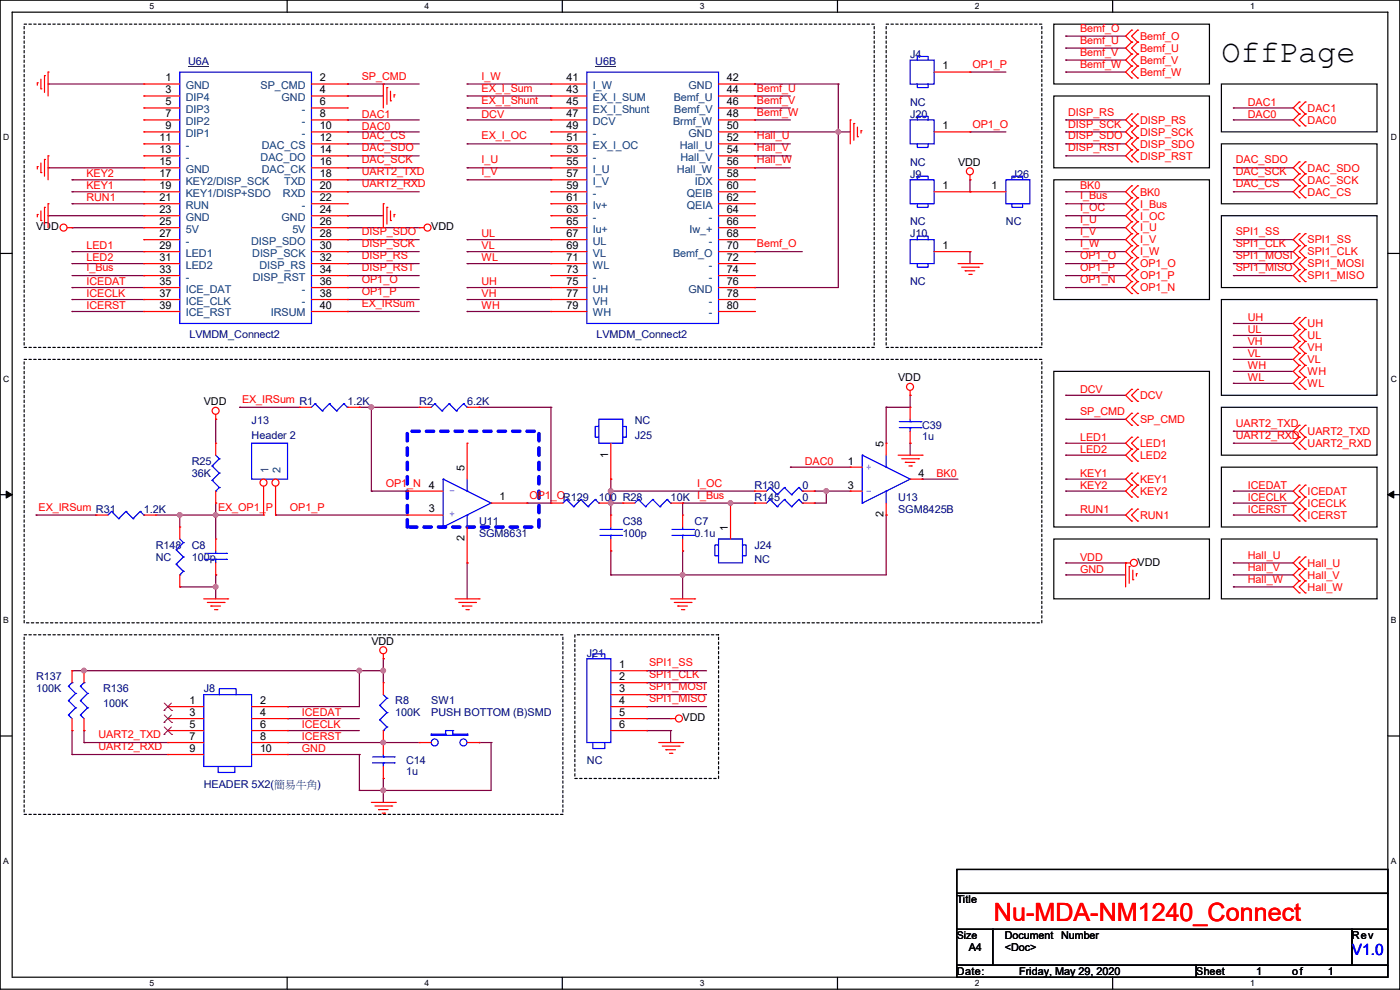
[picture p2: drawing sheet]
<svg xmlns="http://www.w3.org/2000/svg" width="297mm" height="210mm" viewBox="0 0 297 210" stroke-linecap="round" stroke-linejoin="round" font-family="sans-serif">
<path d="M0 0h297v209.8h-297zM2.6 2.6h291.8v204.7h-291.8z" fill="none" stroke="#000" stroke-width=".25"/>
<g fill="#fff">
<path d="M31.7 .3h1v2h-1z"/>
<path d="M31.7 207.6h1v1.9h-1z"/>
</g>
<path d="M60.9 0v2.6M60.9 207.3v2.5" fill="none" stroke="#000" stroke-width=".25"/>
<g fill="#fff">
<path d="M90.1 .3h1v2h-1z"/>
<path d="M90.1 207.6h1v1.9h-1z"/>
</g>
<path d="M119.3 0v2.6M119.3 207.3v2.5" fill="none" stroke="#000" stroke-width=".25"/>
<g fill="#fff">
<path d="M148.5 .3h.9v2h-.9z"/>
<path d="M148.5 207.6h.9v1.9h-.9z"/>
</g>
<path d="M177.7 0v2.6M177.7 207.3v2.5" fill="none" stroke="#000" stroke-width=".25"/>
<g fill="#fff">
<path d="M206.8 .3h1v2h-1z"/>
<path d="M206.8 207.6h1v1.9h-1z"/>
</g>
<path d="M236.1 0v2.6M236.1 207.3v2.5" fill="none" stroke="#000" stroke-width=".25"/>
<g fill="#fff">
<path d="M265.2 .3h1v2h-1z"/>
<path d="M265.2 207.6h1v1.9h-1z"/>
<path d="M.7 28.2h1.2v1.9h-1.2z"/>
<path d="M295.1 28.2h1.2v1.9h-1.2z"/>
<path d="M.7 79.3h1.2v2h-1.2z"/>
<path d="M295.1 79.3h1.2v2h-1.2z"/>
</g>
<path d="M0 53.8h2.6M294.4 53.8h2.6" fill="none" stroke="#000" stroke-width=".25"/>
<g fill="#fff">
<path d="M.7 130.5h1.2v2h-1.2z"/>
<path d="M295.1 130.5h1.1v2h-1.1z"/>
</g>
<path d="M0 104.9h2.6M294.4 104.9h2.6" fill="none" stroke="#000" stroke-width=".25"/>
<path d="M1.3 104.2l1.3 .7-1.3 .8zM294.4 104.9l1.3-.7v1.5z" fill="#000" stroke="#000" stroke-width=".21"/>
<g fill="#fff">
<path d="M.7 181.7h1.2v2h-1.2z"/>
<path d="M295.1 181.7h1.1v2h-1.1z"/>
</g>
<g fill="none" stroke="#000" stroke-width=".25">
<path d="M223.6 5.1h33v12.7h-33zM259.1 17.8h33v10.2h-33zM223.6 38.1h33v25.4h-33zM223.6 20.4h33v15.2h-33zM259.1 30.5h33v12.7h-33zM259.1 45.8h33v15.2h-33zM223.6 78.8h33v33h-33zM259.1 63.5h33v20.4h-33zM259.1 86.4h33v10.2h-33zM259.1 99.1h33v12.7h-33zM223.6 114.3h33v12.7h-33zM259.1 114.3h33v12.7h-33z"/>
<path d="M0 156.1h2.6M294.4 156.1h2.6M203 184.4h91.4v5.1h-91.4zM203 189.5h91.4v7.6h-91.4zM203 197.1h7.6v7.7h-7.6zM210.6 197.1h76.2v7.7h-76.2zM286.8 197.1h7.6v7.7h-7.6zM203 204.8h50.8v2.5h-50.8zM253.8 204.8h40.6v2.5h-40.6z"/>
</g>
<path d="M5.1 5.1h180.4v68.6h-180.4zM188 5.1h33v68.6h-33zM5.1 76.2h215.9v55.9h-215.9zM5.1 134.7h114.3v38.1h-114.3zM122 134.7h30.4v30.4h-30.4z" fill="none" stroke="#000" stroke-width=".25" stroke-dasharray=".5"/>
<path d="M86.4 91.5h27.9v20.3h-27.9z" fill="none" stroke="#00f" stroke-width=".76" stroke-dasharray="1.5"/>
<g fill="none" stroke="#800040" stroke-width=".25">
<path d="M10.2 17.8h.1M10.2 17.8h20.3M73.7 17.8h.1M73.7 17.8h15.2M99.1 17.8h.1M99.1 17.8h17.8M160.1 17.8h.1M160.1 17.8h17.7M177.8 17.8h.1M177.8 17.8v43.2h-17.7M205.8 15.3h.1M205.8 15.3h7.6"/>
<path d="M226.1 10.2h.1M226.1 12.7h.1M226.1 15.3h.1M226.1 7.7h.1M226.1 15.3h12.7M226.1 10.2h12.7M226.1 12.7h12.7M226.1 7.7h12.7M10.2 35.6h.1M10.2 35.6h20.3M15.3 38.1h.1M15.3 38.1h15.2"/>
<path d="M73.7 20.4h.1M73.7 30.5h.1M73.7 33.1h.1M73.7 35.6h.1M73.7 38.1h.1M73.7 25.4h.1M73.7 28h.1M73.7 35.6h15.2M73.7 20.4h7.6M73.7 30.5h15.2M73.7 33.1h15.2M73.7 38.1h15.2"/>
<path d="M73.7 28h15.2M73.7 25.4h15.2M99.1 35.6h.1M99.1 38.1h.1M99.1 20.4h.1M99.1 25.4h.1M99.1 30.5h.1M99.1 22.9h.1M99.1 35.6h17.8M99.1 20.4h17.8M99.1 30.5h17.8M99.1 38.1h17.8"/>
<path d="M99.1 25.4h17.8M99.1 22.9h17.8M160.1 28h.1M160.1 35.6h.1M160.1 33.1h.1M160.1 30.5h.1M160.1 25.4h.1M160.1 20.4h.1M160.1 22.9h.1M160.1 35.6h7.6M160.1 20.4h7.6M160.1 30.5h7.6"/>
<path d="M160.1 33.1h7.6M160.1 28h20.3M160.1 25.4h7.6M160.1 22.9h7.6M177.8 28h.1M205.8 28h.1M205.8 38.1h.1M205.8 28h7.6M205.8 38.1v2.6M226.1 25.4h.1M226.1 28h.1M226.1 30.5h.1"/>
<path d="M226.1 33.1h.1M226.1 30.5h12.7M226.1 33.1h12.7M226.1 28h12.7M226.1 25.4h12.7M261.7 35.6h.1M261.7 38.1h.1M261.7 22.9h.1M261.7 25.4h.1M261.7 35.6h12.7M261.7 38.1h12.7M261.7 25.4h12.7"/>
<path d="M261.7 22.9h12.7M10.2 45.8h.1M10.2 45.8h20.3M15.3 48.3h.1M15.3 43.2h.1M15.3 40.7h.1M15.3 53.4h.1M15.3 55.9h.1M15.3 48.3h15.2M15.3 40.7h15.2M15.3 55.9h15.2M15.3 53.4h15.2"/>
<path d="M15.3 43.2h15.2M15.3 58.5h15.2M30.5 58.5h.1M73.7 40.7h.1M73.7 48.3h.1M73.7 45.8h.1M73.7 50.8h.1M73.7 58.5h.1M73.7 55.9h.1M73.7 53.4h.1M73.7 48.3h15.2M73.7 45.8h7.6"/>
<path d="M73.7 40.7h15.2M73.7 55.9h15.2M73.7 53.4h15.2M73.7 50.8h15.2M73.7 58.5h15.2M99.1 55.9h.1M99.1 53.4h.1M99.1 50.8h.1M99.1 55.9h17.8M99.1 53.4h17.8M99.1 50.8h17.8M160.1 53.4h.1"/>
<path d="M160.1 53.4h10.1M205.8 53.4h.1M205.8 53.4v2.5M226.1 48.3h.1M226.1 53.4h.1M226.1 45.8h.1M226.1 50.8h.1M226.1 40.7h.1M226.1 43.2h.1M226.1 58.5h.1M226.1 55.9h.1M226.1 48.3h12.7"/>
<path d="M226.1 45.8h12.7M226.1 40.7h12.7M226.1 55.9h12.7M226.1 53.4h12.7M226.1 50.8h12.7M226.1 43.2h12.7M226.1 58.5h12.7M261.7 55.9h.1M261.7 58.5h.1M261.7 53.4h.1M261.7 50.8h.1M261.7 40.7h.1"/>
<path d="M261.7 40.7h12.7M261.7 55.9h12.7M261.7 53.4h12.7M261.7 50.8h12.7M261.7 58.5h12.7M15.3 61h.1M15.3 63.5h.1M15.3 66.1h.1M15.3 61h15.2M15.3 63.5h15.2M15.3 66.1h15.2M73.7 66.1h.1"/>
<path d="M73.7 63.5h.1M73.7 61h.1M73.7 61h15.2M73.7 63.5h15.2M73.7 66.1h15.2M99.1 66.1h.1M99.1 63.5h.1M99.1 61h.1M99.1 61h17.8M99.1 63.5h17.8M99.1 66.1h17.8M160.1 61h.1"/>
<path d="M226.1 61h.1M226.1 61h12.7M261.7 68.6h.1M261.7 71.2h.1M261.7 73.7h.1M261.7 78.8h.1M261.7 76.2h.1M261.7 68.6h12.7M261.7 71.2h12.7M261.7 73.7h12.7M261.7 78.8h12.7M261.7 76.2h12.7"/>
<path d="M45.8 88.9h.1M45.8 88.9v5.1M50.8 86.4h.1M50.8 86.4h12.7M76.2 86.4h.1M76.2 86.4h12.7M78.8 86.4h.1M78.8 86.4v17.8M101.6 86.4h.1M101.6 86.4h15.3M116.9 86.4h.1M116.9 86.4v20.3h-5.1"/>
<path d="M167.7 99.1h.1M167.7 99.1h12.7M188 86.4h.1M188 86.4v7.6M193.1 94h.1M193.1 83.9h.1M193.1 83.9v2.5h-5.1M193.1 94v2.6M226.1 88.9h.1M226.1 96.6h.1M226.1 94h.1M226.1 83.9h.1"/>
<path d="M226.1 94h12.7M226.1 88.9h12.7M226.1 96.6h12.7M226.1 83.9h12.7M261.7 81.3h.1M261.7 91.5h.1M261.7 94h.1M261.7 81.3h12.7M261.7 91.5h12.7M261.7 94h12.7M7.7 109.3h.1M7.7 109.3h12.7"/>
<path d="M33.1 109.3h22.8M38.1 109.3h.1M38.1 109.3v2.5M45.8 106.7h.1M45.8 109.3h.1M45.8 106.7v7.6M58.5 109.3h.1M58.5 109.3h27.9M78.8 104.2h.1M78.8 104.2h7.6M99.1 119.4h.1M99.1 119.4v7.6"/>
<path d="M111.8 106.7h.1M129.6 106.7h.1M129.6 116.9h.1M129.6 104.2h.1M129.6 101.6h.1M129.6 106.7h2.5M129.6 101.6v7.7M129.6 116.9v5.1M129.6 104.2h30.5M144.8 116.9h.1M144.8 106.7h.1M144.8 106.7h15.3"/>
<path d="M144.8 106.7v2.6M144.8 116.9v10.1M155 106.7h.1M160.1 106.7h.1M172.8 104.2h.1M172.8 106.7h.1M172.8 104.2h7.6M175.3 104.2h.1M175.3 104.2v2.5h-2.5M188 109.3h.1M188 109.3v12.7h-58.4M195.6 101.6h.1"/>
<path d="M195.6 101.6h7.6M226.1 104.2h.1M226.1 101.6h.1M226.1 109.3h.1M226.1 119.4h.1M226.1 109.3h12.7M226.1 104.2h12.7M226.1 119.4h12.7M226.1 101.6h12.7M261.7 109.3h.1M261.7 104.2h.1M261.7 106.7h.1"/>
<path d="M261.7 119.4h.1M261.7 109.3h12.7M261.7 106.7h12.7M261.7 104.2h12.7M261.7 119.4h12.7M38.1 124.5h.1M38.1 124.5h7.7M45.8 122h.1M45.8 124.5h.1M45.8 122v5M81.3 139.7h.1M81.3 139.7v5.1"/>
<path d="M129.6 122h.1M144.8 122h.1M226.1 122h.1M226.1 122h12.7M261.7 122h.1M261.7 124.5h.1M261.7 122h12.7M261.7 124.5h12.7M15.3 155h.1M15.3 142.3h.1M15.3 155v5.1M15.3 142.3h66"/>
<path d="M17.8 157.5h.1M17.8 155h.1M17.8 142.3h.1M17.8 157.5h17.8M17.8 155v2.5M61 152.4h.1M61 155h.1M61 149.9h.1M61 157.5h.1M61 157.5h27.9M61 152.4h15.2M61 155h15.2"/>
<path d="M76.2 142.3h.1M76.2 142.3v7.6h-15.2M81.3 142.3h.1M81.3 157.5h.1M101.6 157.5h.1M101.6 157.5h2.6M104.2 157.5h.1M104.2 157.5v10.2h-28M137.2 147.4h.1M137.2 149.9h.1M137.2 144.8h.1M137.2 142.3h.1"/>
<path d="M137.2 155h.1M137.2 152.4h.1M137.2 142.3h12.7M137.2 152.4h5.1M137.2 155h5.1M137.2 149.9h12.7M137.2 147.4h12.7M137.2 144.8h12.7M142.3 155h.1M142.3 155v2.5M15.3 160.1h.1M15.3 160.1h20.3"/>
<path d="M61 160.1h.1M61 160.1h15.2M76.2 160.1h.1M76.2 167.7h.1M76.2 160.1v7.6M81.3 167.7h.1M81.3 165.1h.1M81.3 165.1v5.1"/>
</g>
<g fill="#f0f" stroke="#f0f" stroke-width=".25">
<circle cx="177.8" cy="28" r=".49"/>
<circle cx="45.7" cy="109.2" r=".49"/>
<circle cx="155" cy="106.7" r=".49"/>
<circle cx="129.6" cy="106.7" r=".49"/>
<circle cx="129.6" cy="104.2" r=".49"/>
<circle cx="78.8" cy="86.4" r=".49"/>
<circle cx="175.3" cy="104.2" r=".49"/>
<circle cx="144.8" cy="121.9" r=".49"/>
<circle cx="17.8" cy="142.3" r=".49"/>
<circle cx="81.3" cy="142.3" r=".49"/>
<circle cx="76.2" cy="142.3" r=".49"/>
<circle cx="81.3" cy="157.5" r=".49"/>
<circle cx="81.3" cy="167.7" r=".49"/>
<circle cx="45.7" cy="124.5" r=".49"/>
<circle cx="38.1" cy="109.2" r=".49"/>
</g>
<g fill="none" stroke="#f00" stroke-width=".25">
<path d="M7.9 17.6h.1M7.9 17.6v.5M8.7 18.8h.1M8.7 16.8v2M9.4 16h.1M9.4 16v3.6M10.2 15.3h.1M10.2 15.3v5.1M81.3 17.8h.1M81.3 17.8v5.1M82.1 18.6h.1M82.1 18.6v3.5"/>
<path d="M82.8 19.3v2.1M116.9 17.8h.1M116.9 17.8h7.6M152.4 17.8h7.7M160.1 17.8h.1M240.1 8.9h.1M240.1 11.5h.1M240.1 14h.1M240.1 16.6h.1M240.1 6.4h.1M240.1 8.9l-1.3 1.3 1.3 1.3M240.1 11.5l-1.3 1.2 1.3 1.3"/>
<path d="M240.1 14l-1.3 1.3 1.3 1.3M240.1 6.4l-1.3 1.3 1.3 1.2M241.3 11.5h.1M241.3 8.9h.1M241.3 14h.1M241.3 16.6h.1M241.3 6.4h.1M241.3 8.9l-1.2 1.3 1.2 1.3M241.3 11.5l-1.2 1.2 1.2 1.3M241.3 14l-1.2 1.3 1.2 1.3M241.3 6.4l-1.2 1.3 1.2 1.2M7.9 35.3h.1"/>
<path d="M7.9 35.3v.6M8.7 36.6h.1M8.7 34.6v2M9.4 33.8h.1M9.4 33.8v3.6M10.2 33.1h.1M10.2 33.1v5M82.8 21.4h.1M83.6 20.1h.1M83.6 20.1v.5M116.9 20.4h.1M116.9 22.9h.1"/>
<path d="M116.9 25.4h.1M116.9 28h.1M116.9 30.5h.1M116.9 33.1h.1M116.9 35.6h.1M116.9 38.1h.1M116.9 20.4h7.6M116.9 22.9h7.6M116.9 25.4h7.6M116.9 28h7.6M116.9 30.5h7.6M116.9 33.1h7.6"/>
<path d="M116.9 35.6h7.6M116.9 38.1h7.6M152.4 20.4h7.7M152.4 22.9h7.7M152.4 25.4h7.7M152.4 28h7.7M152.4 30.5h7.7M152.4 33.1h7.7M152.4 35.6h7.7M152.4 38.1h7.7M160.1 20.4h.1M160.1 22.9h.1"/>
<path d="M160.1 25.4h.1M160.1 28h.1M160.1 30.5h.1M160.1 33.1h.1M160.1 35.6h.1M160.1 38.1h.1M180.4 25.4h.1M180.4 25.4v5.1M181.1 26.2h.1M181.1 26.2v3.6M181.9 29h.1M181.9 27v2"/>
<path d="M182.7 27.7h.1M182.7 27.7v.5M205.8 38.1h.1M205.8 37.1v1M240.1 24.2h.1M240.1 26.7h.1M240.1 29.3h.1M240.1 31.8h.1M240.1 34.3h.1M240.1 39.4h.1M240.1 24.2l-1.3 1.2 1.3 1.3M240.1 26.7l-1.3 1.3 1.3 1.3"/>
<path d="M240.1 29.3l-1.3 1.2 1.3 1.3M240.1 31.8l-1.3 1.3 1.3 1.2M240.1 39.4l-1.3 1.3 1.3 1.3M241.3 26.7h.1M241.3 24.2h.1M241.3 29.3h.1M241.3 31.8h.1M241.3 34.3h.1M241.3 39.4h.1M241.3 24.2l-1.2 1.2 1.2 1.3M241.3 26.7l-1.2 1.3 1.2 1.3M241.3 29.3l-1.2 1.2 1.2 1.3"/>
<path d="M241.3 31.8l-1.2 1.3 1.2 1.2M241.3 39.4l-1.2 1.3 1.2 1.3M275.6 34.3h.1M275.6 36.9h.1M275.6 39.4h.1M275.6 21.6h.1M275.6 24.2h.1M275.6 26.7h.1M275.6 34.3l-1.2 1.3 1.2 1.3M275.6 36.9l-1.2 1.2 1.2 1.3M275.6 39.4l-1.2 1.3 1.2 1.3M275.6 21.6l-1.2 1.3 1.2 1.3"/>
<path d="M275.6 24.2l-1.2 1.2 1.2 1.3M276.9 36.9h.1M276.9 34.3h.1M276.9 39.4h.1M276.9 24.2h.1M276.9 21.6h.1M276.9 26.7h.1M276.9 34.3l-1.3 1.3 1.3 1.3M276.9 36.9l-1.3 1.2 1.3 1.3M276.9 39.4l-1.3 1.3 1.3 1.3M276.9 21.6l-1.3 1.3 1.3 1.3M276.9 24.2l-1.3 1.2 1.3 1.3"/>
<path d="M7.9 45.5h.1M7.9 45.5v.5M8.7 46.8h.1M8.7 44.7v2.1M9.4 44h.1M9.4 44v3.5M10.2 43.2h.1M10.2 43.2v5.1M14.3 48.3h1M15.3 48.3h.1M81.3 43.2h.1M81.3 43.2v5.1"/>
<path d="M82.1 44h.1M82.1 44v3.5M82.8 46.8h.1M82.8 44.7v2.1M83.6 45.5h.1M83.6 45.5v.5M88.9 48.3h.1M88.9 48.3h1.1M116.9 40.7h.1M116.9 43.2h.1M116.9 45.8h.1M116.9 48.3h.1"/>
<path d="M116.9 50.8h.1M116.9 53.4h.1M116.9 55.9h.1M116.9 58.5h.1M116.9 48.3h7.6M116.9 55.9h7.6M116.9 40.7h7.6M116.9 53.4h7.6M116.9 43.2h7.6M116.9 45.8h7.6M116.9 50.8h7.6M116.9 58.5h7.6"/>
<path d="M152.4 48.3h7.7M152.4 55.9h7.7M152.4 40.7h7.7M152.4 53.4h7.7M152.4 43.2h7.7M152.4 45.8h7.7M152.4 50.8h7.7M152.4 58.5h7.7M160.1 40.7h.1M160.1 43.2h.1M160.1 45.8h.1M160.1 48.3h.1"/>
<path d="M160.1 50.8h.1M160.1 53.4h.1M160.1 55.9h.1M160.1 58.5h.1M198.2 40.7h7.6M198.2 53.4h7.6M203.2 55.9h5.1M204 56.7h3.6M204.8 57.4h.1M204.8 57.4h2M205.5 58.2h.5M205.8 40.7h.1"/>
<path d="M205.8 53.4h.1M206 58.2h.1M207.6 56.7h.1M208.3 55.9h.1M240.1 47h.1M240.1 49.6h.1M240.1 52.1h.1M240.1 54.7h.1M240.1 44.5h.1M240.1 42h.1M240.1 57.2h.1M240.1 59.7h.1"/>
<path d="M240.1 47l-1.3 1.3 1.3 1.3M240.1 52.1l-1.3 1.3 1.3 1.3M240.1 44.5l-1.3 1.3 1.3 1.2M240.1 57.2l-1.3 1.3 1.3 1.2M240.1 59.7l-1.3 1.3 1.3 1.3M240.1 49.6l-1.3 1.2 1.3 1.3M240.1 42l-1.3 1.2 1.3 1.3M240.1 54.7l-1.3 1.2 1.3 1.3M241.3 49.6h.1M241.3 47h.1M241.3 54.7h.1M241.3 52.1h.1"/>
<path d="M241.3 44.5h.1M241.3 42h.1M241.3 57.2h.1M241.3 59.7h.1M241.3 47l-1.2 1.3 1.2 1.3M241.3 52.1l-1.2 1.3 1.2 1.3M241.3 44.5l-1.2 1.3 1.2 1.2M241.3 57.2l-1.2 1.3 1.2 1.2M241.3 49.6l-1.2 1.2 1.2 1.3M241.3 42l-1.2 1.2 1.2 1.3M241.3 54.7l-1.2 1.2 1.2 1.3M241.3 59.7l-1.2 1.3 1.2 1.3"/>
<path d="M275.6 54.7h.1M275.6 57.2h.1M275.6 59.7h.1M275.6 52.1h.1M275.6 49.6h.1M275.6 42h.1M275.6 54.7l-1.2 1.2 1.2 1.3M275.6 57.2l-1.2 1.3 1.2 1.2M275.6 52.1l-1.2 1.3 1.2 1.3M275.6 49.6l-1.2 1.2 1.2 1.3M276.9 57.2h.1M276.9 54.7h.1"/>
<path d="M276.9 59.7h.1M276.9 52.1h.1M276.9 49.6h.1M276.9 42h.1M276.9 54.7l-1.3 1.2 1.3 1.3M276.9 57.2l-1.3 1.3 1.3 1.2M276.9 52.1l-1.3 1.3 1.3 1.3M276.9 49.6l-1.3 1.2 1.3 1.3M116.9 61h.1M116.9 63.5h.1M116.9 66.1h.1M116.9 61h7.6"/>
<path d="M116.9 63.5h7.6M116.9 66.1h7.6M152.4 61h7.7M152.4 63.5h7.7M152.4 66.1h7.7M160.1 61h.1M160.1 63.5h.1M160.1 66.1h.1M240.1 62.3h.1M241.3 62.3h.1M275.6 67.4h.1M275.6 69.9h.1"/>
<path d="M275.6 72.4h.1M275.6 75h.1M275.6 77.5h.1M275.6 67.4l-1.2 1.2 1.2 1.3M275.6 69.9l-1.2 1.3 1.2 1.2M275.6 72.4l-1.2 1.3 1.2 1.3M275.6 75l-1.2 1.2 1.2 1.3M275.6 77.5l-1.2 1.3 1.2 1.3M276.9 69.9h.1M276.9 67.4h.1M276.9 72.4h.1M276.9 75h.1"/>
<path d="M276.9 77.5h.1M276.9 67.4l-1.3 1.2 1.3 1.3M276.9 69.9l-1.3 1.3 1.3 1.2M276.9 72.4l-1.3 1.3 1.3 1.3M276.9 75l-1.3 1.2 1.3 1.3M276.9 77.5l-1.3 1.3 1.3 1.3M45.8 88.9h.1M45.8 87.9v1M129.6 94v7.6M180.4 99.1h.1M180.4 99.1h2.5M188 94h.1"/>
<path d="M188 94v2.6M190.5 96.6h5.1M191.3 97.3h3.6M192.1 98.1h.1M192.1 98.1h2M192.8 98.8h.5M193.1 83.9h.1M193.1 82.8v1.1M193.3 98.8h.1M194.9 97.3h.1M195.6 96.6h.1M240.1 87.7h.1"/>
<path d="M240.1 90.2h.1M240.1 92.8h.1M240.1 95.3h.1M240.1 97.8h.1M240.1 82.6h.1M240.1 85.1h.1M240.1 92.8l-1.3 1.2 1.3 1.3M240.1 87.7l-1.3 1.2 1.3 1.3M240.1 95.3l-1.3 1.3 1.3 1.2M240.1 82.6l-1.3 1.3 1.3 1.2M241.3 90.2h.1M241.3 87.7h.1"/>
<path d="M241.3 95.3h.1M241.3 92.8h.1M241.3 97.8h.1M241.3 85.1h.1M241.3 82.6h.1M241.3 92.8l-1.2 1.2 1.2 1.3M241.3 87.7l-1.2 1.2 1.2 1.3M241.3 95.3l-1.2 1.3 1.2 1.2M241.3 82.6l-1.2 1.3 1.2 1.2M275.6 80.1h.1M275.6 82.6h.1M275.6 90.2h.1"/>
<path d="M275.6 92.8h.1M275.6 95.3h.1M275.6 80.1l-1.2 1.2 1.2 1.3M275.6 90.2l-1.2 1.3 1.2 1.3M275.6 92.8l-1.2 1.2 1.2 1.3M276.9 80.1h.1M276.9 82.6h.1M276.9 92.8h.1M276.9 90.2h.1M276.9 95.3h.1M276.9 80.1l-1.3 1.2 1.3 1.3M276.9 90.2l-1.3 1.3 1.3 1.3"/>
<path d="M276.9 92.8l-1.3 1.2 1.3 1.3M45.8 114.3h.1M45.8 114.3v2.6M45.8 119.4v2.6M116.9 106.7h.1M116.9 106.7h2.5M127 106.7h2.6M129.6 101.6h.1M129.6 109.3h.1M129.6 116.9h.1M129.6 106.7h.1M129.6 109.3v2.5"/>
<path d="M129.6 114.3v2.6M144.8 109.3h.1M144.8 116.9h.1M144.8 109.3v2.5M144.8 114.3v2.6M155 106.7h.1M155 106.7v7.6M180.4 104.2h.1M180.4 104.2h2.5M188 109.3h.1M188 106.7v2.6M193.1 101.6h2.5"/>
<path d="M195.6 101.6h.1M238.8 119.4h.1M238.8 119.4h1M238.8 119.4v5.1M240.1 100.4h.1M240.1 102.9h.1M240.1 105.5h.1M240.1 108h.1M240.1 110.5h.1M240.1 102.9l-1.3 1.3 1.3 1.3M240.1 108l-1.3 1.3 1.3 1.2M240.1 100.4l-1.3 1.2 1.3 1.3"/>
<path d="M241.3 102.9h.1M241.3 100.4h.1M241.3 105.5h.1M241.3 110.5h.1M241.3 108h.1M241.3 102.9l-1.2 1.3 1.2 1.3M241.3 108l-1.2 1.3 1.2 1.2M241.3 100.4l-1.2 1.2 1.2 1.3M275.6 108h.1M275.6 110.5h.1M275.6 102.9h.1M275.6 105.5h.1"/>
<path d="M275.6 118.2h.1M275.6 108l-1.2 1.3 1.2 1.2M275.6 102.9l-1.2 1.3 1.2 1.3M275.6 105.5l-1.2 1.2 1.2 1.3M275.6 118.2l-1.2 1.2 1.2 1.3M276.9 110.5h.1M276.9 108h.1M276.9 105.5h.1M276.9 102.9h.1M276.9 118.2h.1M276.9 108l-1.3 1.3 1.3 1.2M276.9 102.9l-1.3 1.3 1.3 1.3"/>
<path d="M276.9 105.5l-1.3 1.2 1.3 1.3M276.9 118.2l-1.3 1.2 1.3 1.3M43.2 127h5.1M44 127.8h3.5M44.7 128.6h.1M44.7 128.6h2.1M45.5 129.3h.5M45.8 122h.1M46 129.3h.1M47.5 127.8h.1M48.3 127h.1M81.3 139.7h.1"/>
<path d="M81.3 138.7v1M96.6 127h5M97.3 127.8h3.6M98.1 128.6h.1M98.1 128.6h2M98.8 129.3h.6M99.4 129.3h.1M100.9 127.8h.1M101.6 127h.1M142.3 127h5.1M143 127.8h3.6M143.8 128.6h.1"/>
<path d="M143.8 128.6h2M144.6 129.3h.5M145.1 129.3h.1M146.6 127.8h.1M147.4 127h.1M239.6 120.2h.1M239.6 120.2v3.5M240.3 123h.1M240.3 120.9v2.1M241.1 121.7h.1M241.1 121.7v.5M275.6 120.7h.1"/>
<path d="M275.6 123.2h.1M275.6 125.8h.1M275.6 120.7l-1.2 1.3 1.2 1.2M275.6 123.2l-1.2 1.3 1.2 1.3M276.9 120.7h.1M276.9 123.2h.1M276.9 125.8h.1M276.9 120.7l-1.3 1.3 1.3 1.2M276.9 123.2l-1.3 1.3 1.3 1.3M88.9 157.5h.1M88.9 157.5h2.6M99.1 157.5h2.5"/>
<path d="M101.6 157.5h.1M139.7 157.5h5.1M140.5 158.3h3.6M141.3 159h.1M141.3 159h2M142 159.8h.5M142.3 152.4h.1M142.3 152.4h1M142.5 159.8h.1M144.1 158.3h.1M144.8 157.5h.1M78.8 170.2h5.1"/>
<path d="M79.5 171h3.6M80.3 171.7h.1M80.3 171.7h2M81.1 172.5h.5M81.6 172.5h.1M83.1 171h.1M83.9 170.2h.1"/>
<circle cx="205.8" cy="36.3" r=".74"/>
<circle cx="13.5" cy="48.3" r=".74"/>
<circle cx="90.7" cy="48.3" r=".74"/>
<circle cx="45.7" cy="87.1" r=".74"/>
<circle cx="193.1" cy="82.1" r=".74"/>
<circle cx="240.6" cy="119.4" r=".74"/>
<circle cx="81.3" cy="137.9" r=".74"/>
<circle cx="144" cy="152.4" r=".74"/>
</g>
<g fill="none" stroke="#00f" stroke-width=".25">
<path d="M124.5 15.3h27.9v53.3h-27.9zM193.1 38.1h5.1v5.1h-5.1zM194.6 38.1v-.7h2.3v.7M193.1 50.8h5.1v5.1h-5.1zM194.6 43.2v.8h2.3v-.8M194.6 50.8v-.7h2.3v.7M194.6 55.9v.8h2.3v-.8M53.4 94h7.6v7.6h-7.6zM127 88.9h5.1v5.1h-5.1zM127 90.5h-.7v2.3h.7M132.1 90.5h.8v2.3h-.8M182.9 96.6h.1"/>
<path d="M182.9 96.6l10.2 5M182.9 96.6v10.1M188 99.1h.1M188 96.6v2.5M43.5 118.7h4.5M43.5 117.4h4.5M45.8 117.4h.1M45.8 118.7h.1M45.8 116.9v.5M45.8 118.7v.7M48 118.7h.1M48 117.4h.1"/>
<path d="M120.2 106h.1M120.2 106l-.8 .7M120.2 106l1.5 1.5M121.7 107.5h.1M123.2 106h.1M123.2 106l-1.5 1.5M123.2 106l1.6 1.5M124.8 107.5h.1M126.3 106h.1M126.3 106l-1.5 1.5M126.3 106l.7 .7M127 106.7h.1"/>
<path d="M127.3 113.6h4.6M127.3 112.3h4.6M129.6 112.3h.1M129.6 113.6h.1M129.6 111.8v.5M129.6 113.6v.7M131.9 113.6h.1M131.9 112.3h.1M142.5 113.6h4.6M142.5 112.3h4.6M144.8 112.3h.1M144.8 113.6h.1"/>
<path d="M144.8 111.8v.5M144.8 113.6v.7M147.1 113.6h.1M147.1 112.3h.1M152.4 114.3h5.1v5.1h-5.1zM152.4 115.6h-.7v2.3h.7M157.5 115.6h.8v2.3h-.8M182.9 106.7h.1M188 104.2h.1M188 104.2v2.5M193.1 101.6h.1M193.1 101.6l-10.2 5.1"/>
<path d="M91.5 155.7h.1M91.5 156h.1M91.5 156h7.6M91.5 155.7h3M91.5 155.7v.3M94.5 155h.1M94.5 155.7h.1M94.5 155h1.6M94.5 155v.7M96.1 155.7h.1M96.1 155h.1M96.1 155.7h3"/>
<path d="M96.1 155v.7M99.1 156h.1M99.1 155.7h.1M99.1 155.7v.3"/>
<circle cx="92.2" cy="157.5" r=".74"/>
<circle cx="98.3" cy="157.5" r=".74"/>
</g>
<path d="M126.3 14.1h4.4" fill="none" stroke="#000080" stroke-width=".21"/>
<circle cx="55.9" cy="102.4" r=".74" fill="#fff" stroke="#f00" stroke-width=".25"/>
<path d="M55.9 109.3h.1M55.9 103.2v6.1" fill="none" stroke="#f00" stroke-width=".25"/>
<circle cx="58.4" cy="102.4" r=".74" fill="#fff" stroke="#f00" stroke-width=".25"/>
<g fill="none" stroke="#f00" stroke-width=".25">
<path d="M30.5 17.8h.1M30.5 17.8h7.6M66.1 17.8h7.6M73.7 17.8h.1M198.2 15.3h7.6M205.8 15.3h.1M30.5 20.4h.1M30.5 22.9h.1M30.5 25.4h.1M30.5 28h.1M30.5 30.5h.1M30.5 33.1h.1"/>
<path d="M30.5 35.6h.1M30.5 38.1h.1M30.5 28h7.6M30.5 20.4h7.6M30.5 22.9h7.6M30.5 25.4h7.6M30.5 30.5h7.6M30.5 33.1h7.6M30.5 35.6h7.6M30.5 38.1h7.6M66.1 28h7.6M66.1 20.4h7.6"/>
<path d="M66.1 22.9h7.6M66.1 25.4h7.6M66.1 30.5h7.6M66.1 33.1h7.6M66.1 35.6h7.6M66.1 38.1h7.6M73.7 20.4h.1M73.7 22.9h.1M73.7 25.4h.1M73.7 28h.1M73.7 30.5h.1M73.7 33.1h.1"/>
<path d="M73.7 35.6h.1M73.7 38.1h.1M198.2 28h7.6M205.8 28h.1M30.5 40.7h.1M30.5 43.2h.1M30.5 45.8h.1M30.5 48.3h.1M30.5 50.8h.1M30.5 53.4h.1M30.5 55.9h.1M30.5 58.5h.1"/>
<path d="M30.5 40.7h7.6M30.5 43.2h7.6M30.5 45.8h7.6M30.5 48.3h7.6M30.5 50.8h7.6M30.5 53.4h7.6M30.5 55.9h7.6M30.5 58.5h7.6M66.1 40.7h7.6M66.1 43.2h7.6M66.1 45.8h7.6M66.1 48.3h7.6"/>
<path d="M66.1 50.8h7.6M66.1 53.4h7.6M66.1 55.9h7.6M66.1 58.5h7.6M73.7 40.7h.1M73.7 43.2h.1M73.7 45.8h.1M73.7 48.3h.1M73.7 50.8h.1M73.7 53.4h.1M73.7 55.9h.1M73.7 58.5h.1"/>
<path d="M205.8 40.7h.1M205.8 40.7h7.6M30.5 61h.1M30.5 63.5h.1M30.5 66.1h.1M30.5 61h7.6M30.5 63.5h7.6M30.5 66.1h7.6M66.1 61h7.6M66.1 63.5h7.6M66.1 66.1h7.6M73.7 61h.1"/>
<path d="M73.7 63.5h.1M73.7 66.1h.1M45.8 94h.1M45.8 94v2.6M63.5 86.4h.1M63.5 86.4h2.6M73.7 86.4h2.5M76.2 86.4h.1M88.9 86.4h.1M88.9 86.4h2.6M99.1 94h.1M99.1 86.4h2.5"/>
<path d="M99.1 94v7.6M101.6 86.4h.1M193.1 86.4h.1M193.1 94h.1M193.1 86.4v2.5M193.1 91.5v2.5M20.4 109.3h.1M20.4 109.3h2.5M30.5 109.3h2.6M33.1 109.3h.1M38.1 111.8h.1M38.1 111.8v2.5"/>
<path d="M45.8 106.7h.1M45.8 104.2v2.5M58.5 109.3h.1M58.5 103.2v6.1M86.4 109.3h.1M86.4 104.2h.1M86.4 109.3h7.6M86.4 104.2h7.6M99.1 119.4h.1M99.1 111.8v7.6M104.2 106.7h7.6M111.8 106.7h.1"/>
<path d="M132.1 106.7h.1M132.1 106.7h2.6M142.3 106.7h2.5M144.8 106.7h.1M160.1 104.2h.1M160.1 106.7h.1M160.1 106.7h2.5M160.1 104.2h2.5M170.2 106.7h2.6M170.2 104.2h2.6M172.8 104.2h.1M172.8 106.7h.1"/>
<path d="M38.1 124.5h.1M38.1 122v2.5M15.3 155h.1M15.3 142.3h.1M15.3 142.3v2.5M15.3 152.4v2.6M17.8 155h.1M17.8 142.3h.1M17.8 142.3v2.5M17.8 152.4v2.6M35.6 149.9h.1M35.6 152.4h.1"/>
<path d="M35.6 155h.1M35.6 157.5h.1M35.6 149.9h7.6M35.6 152.4h7.6M35.6 155h7.6M35.6 157.5h7.6M53.4 149.9h7.6M53.4 152.4h7.6M53.4 155h7.6M53.4 157.5h7.6M61 149.9h.1M61 152.4h.1"/>
<path d="M61 155h.1M61 157.5h.1M81.3 144.8h.1M81.3 157.5h.1M81.3 144.8v2.6M81.3 155v5.1M129.6 149.9h7.6M129.6 152.4h7.6M129.6 155h7.6M129.6 142.3h7.6M129.6 144.8h7.6M129.6 147.4h7.6"/>
<path d="M137.2 142.3h.1M137.2 144.8h.1M137.2 147.4h.1M137.2 149.9h.1M137.2 152.4h.1M137.2 155h.1M35.6 160.1h.1M35.6 160.1h7.6M53.4 160.1h7.6M61 160.1h.1M81.3 165.1h.1M81.3 162.6v2.5"/>
</g>
<g fill="none" stroke="#00f" stroke-width=".25">
<path d="M38.1 15.3h28v53.3h-28zM193.1 12.7h5.1v5.1h-5.1zM194.6 12.7v-.7h2.3v.7M194.6 17.8v.8h2.3v-.8M193.1 25.4h5.1v5.1h-5.1zM194.6 25.4v-.7h2.3v.7M194.6 30.5v.8h2.3v-.8M213.4 38.1h5.1v5.1h-5.1zM214.7 38.1v-.7h2.3v.7M214.7 43.2v.8h2.3v-.8M45 98.8h.1M45 98.8l1.5 1.6"/>
<path d="M45.8 96.6l.7 .7M46.5 97.3h.1M46.5 97.3l-1.5 1.5M66.8 85.6h.1M66.8 85.6l-.7 .8M66.8 85.6l1.6 1.6M68.4 87.2h.1M69.9 85.6h.1M69.9 85.6l-1.5 1.6M69.9 85.6l1.5 1.6M71.4 87.2h.1M72.9 85.6h.1"/>
<path d="M72.9 85.6l-1.5 1.6M72.9 85.6l.8 .8M73.7 86.4h.1M92.2 85.6h.1M92.2 85.6l-.7 .8M92.2 85.6l1.6 1.6M93.8 87.2h.1M95.3 85.6h.1M95.3 85.6l-1.5 1.6M95.3 85.6l1.5 1.6M96.8 87.2h.1M98.3 85.6h.1"/>
<path d="M98.3 85.6l-1.5 1.6M98.3 85.6l.8 .8M99.1 86.4h.1M190.8 90.7h4.6M190.8 89.5h4.6M193.1 89.5h.1M193.1 90.7h.1M193.1 88.9v.6M193.1 90.7v.8M195.4 90.7h.1M195.4 89.5h.1M23.7 108.5h.1"/>
<path d="M23.7 108.5l-.8 .8M23.7 108.5l1.5 1.5M25.2 110h.1M26.7 108.5h.1M26.7 108.5l-1.5 1.5M26.7 108.5l1.5 1.5M28.2 110h.1M29.8 108.5h.1M29.8 108.5l-1.6 1.5M29.8 108.5l.7 .8M30.5 109.3h.1M37.4 116.6h.1"/>
<path d="M37.4 119.7h.1M37.4 116.6l1.5 1.6M37.4 119.7l1.5 1.5M38.1 114.3l.8 .8M38.9 115.1h.1M38.9 118.2h.1M38.9 115.1l-1.5 1.5M38.9 118.2l-1.5 1.5M45 101.9h.1M45 101.9l1.5 1.5M45.8 104.2h.1M46.5 100.4h.1"/>
<path d="M46.5 103.4h.1M46.5 100.4l-1.5 1.5M46.5 103.4l-.7 .8M94 101.6h.1M94 111.8h.1M94 101.6v10.2M94 101.6l10.2 5.1M99.1 104.2h.1M99.1 109.3h.1M99.1 101.6v2.6M99.1 109.3v2.5M104.2 106.7h.1"/>
<path d="M104.2 106.7l-10.2 5.1M135.4 106h.1M135.4 106l-.7 .7M135.4 106l1.5 1.5M136.9 107.5h.1M138.5 106h.1M138.5 106l-1.6 1.5M138.5 106l1.5 1.5M140 107.5h.1M141.5 106h.1M141.5 106l-1.5 1.5M141.5 106l.8 .7"/>
<path d="M142.3 106.7h.1M163.4 103.4h.1M163.4 106h.1M163.4 103.4l-.8 .8M163.4 103.4l1.5 1.5M163.4 106l-.8 .7M163.4 106l1.5 1.5M164.9 104.9h.1M164.9 107.5h.1M166.4 103.4h.1M166.4 106h.1M166.4 103.4l-1.5 1.5"/>
<path d="M166.4 103.4l1.5 1.5M166.4 106l-1.5 1.5M166.4 106l1.5 1.5M167.9 104.9h.1M167.9 107.5h.1M169.5 103.4h.1M169.5 106h.1M169.5 103.4l-1.6 1.5M169.5 103.4l.7 .8M169.5 106l-1.6 1.5M169.5 106l.7 .7M170.2 104.2h.1"/>
<path d="M170.2 106.7h.1M38.1 122h.1M38.9 121.2h.1M38.9 121.2l-.8 .8M124.5 139.7h5.1v17.8h-5.1zM125.8 139.7v-1h2.5v1M14.5 151.7h.1M14.5 148.6h.1M14.5 145.6h.1M14.5 151.7l.8 .7M14.5 148.6l1.5 1.6M14.5 145.6l1.5 1.5"/>
<path d="M15.3 144.8h.1M15.3 144.8l-.8 .8M16 150.2h.1M16 147.1h.1M16 150.2l-1.5 1.5M16 147.1l-1.5 1.5M17.1 151.7h.1M17.1 148.6h.1M17.1 145.6h.1M17.1 151.7l.7 .7M17.1 148.6l1.5 1.6M17.1 145.6l1.5 1.5"/>
<path d="M17.8 144.8h.1M17.8 144.8l-.7 .8M18.6 150.2h.1M18.6 147.1h.1M18.6 150.2l-1.5 1.5M18.6 147.1l-1.5 1.5M43.2 147.4h10.2v15.2h-10.2zM46.5 147.4v-1.3h3.6v1.3M80.6 149.6h.1M80.6 152.7h.1M80.6 149.6l1.5 1.6M80.6 152.7l1.5 1.5"/>
<path d="M81.3 155h.1M81.3 147.4l.8 .7M82.1 148.1h.1M82.1 151.2h.1M82.1 154.2h.1M82.1 148.1l-1.5 1.5M82.1 151.2l-1.5 1.5M82.1 154.2l-.8 .8M125.8 157.5v1.3h2.5v-1.3M46.3 162.6v1.3h3.5v-1.3M79 161.8h4.6M79 160.6h4.6"/>
<path d="M81.3 160.6h.1M81.3 161.8h.1M81.3 160.1v.5M81.3 161.8v.8M83.6 161.8h.1M83.6 160.6h.1"/>
</g>
<path d="M34.8 150.7h.1M34.8 153.2h.1M34.8 155.8h.1M34.8 149.1l1.6 1.6M34.8 151.7l1.6 1.5M34.8 154.2l1.6 1.6M36.4 149.1l-1.6 1.6M36.4 151.7l-1.6 1.5M36.4 154.2l-1.6 1.6M36.4 150.7h.1M36.4 153.2h.1M36.4 155.8h.1" fill="none" stroke="#804000" stroke-width=".21"/>
<path d="M39.9 14.1h4.5" fill="none" stroke="#000080" stroke-width=".21"/>
<g fill="#f0f" stroke="#f0f" stroke-width=".25">
<circle cx="177.8" cy="28" r=".49"/>
<circle cx="45.7" cy="109.2" r=".49"/>
<circle cx="155" cy="106.7" r=".49"/>
<circle cx="129.6" cy="106.7" r=".49"/>
<circle cx="129.6" cy="104.2" r=".49"/>
<circle cx="78.8" cy="86.4" r=".49"/>
<circle cx="175.3" cy="104.2" r=".49"/>
<circle cx="144.8" cy="121.9" r=".49"/>
<circle cx="17.8" cy="142.3" r=".49"/>
<circle cx="81.3" cy="142.3" r=".49"/>
<circle cx="76.2" cy="142.3" r=".49"/>
<circle cx="81.3" cy="157.5" r=".49"/>
<circle cx="81.3" cy="167.7" r=".49"/>
<circle cx="45.7" cy="124.5" r=".49"/>
<circle cx="38.1" cy="109.2" r=".49"/>
</g>
<text font-size="6.8" x="259.1" y="13.1">OffPage</text>
<text font-size="5.3" fill="#f00" x="210.9" y="195.3">Nu-MDA-NM1240_Connect</text>
<text font-size="3.3" fill="#00f" x="286.8" y="202.6">V1.0</text>
<g font-size="2.3" fill="#f00">
<text x="229.2" y="9.3">Bemf_U</text>
<text x="229.2" y="11.8">Bemf_V</text>
<text x="229.2" y="6.7">Bemf_O</text>
<text x="241.9" y="11">Bemf_U</text>
<text x="241.9" y="8.5">Bemf_O</text>
<text x="76.8" y="16.9">SP_CMD</text>
<text x="102.2" y="16.9">I_W</text>
<text x="206.3" y="14.4">OP1_P</text>
<text x="229.2" y="14.4">Bemf_W</text>
<text x="241.9" y="13.5">Bemf_V</text>
<text x="241.9" y="16.1">Bemf_W</text>
<text x="102.2" y="19.4">EX_I_Sum</text>
<text x="102.2" y="22">EX_I_Shunt</text>
<text x="160.6" y="19.4">Bemf_U</text>
<text x="160.6" y="22">Bemf_V</text>
<text x="264.7" y="22.4">DAC1</text>
<text x="277.4" y="23.7">DAC1</text>
<text x="76.8" y="29.6">DAC_CS</text>
<text x="76.8" y="24.9">DAC1</text>
<text x="76.8" y="27.5">DAC0</text>
<text x="102.2" y="24.9">DCV</text>
<text x="102.2" y="29.6">EX_I_OC</text>
<text x="160.6" y="29.6">Hall_U</text>
<text x="160.6" y="24.5">Bemf_W</text>
<text x="206.3" y="27.1">OP1_O</text>
<text x="226.6" y="24.5">DISP_RS</text>
<text x="226.6" y="27.1">DISP_SCK</text>
<text x="226.6" y="29.6">DISP_SDO</text>
<text x="241.9" y="26.2">DISP_RS</text>
<text x="241.9" y="28.8">DISP_SCK</text>
<text x="264.7" y="24.9">DAC0</text>
<text x="277.4" y="26.2">DAC0</text>
<text x="76.8" y="32.1">DAC_SDO</text>
<text x="76.8" y="34.7">DAC_SCK</text>
<text x="102.2" y="34.7">I_U</text>
<text x="160.6" y="34.7">Hall_W</text>
<text x="160.6" y="32.1">Hall_V</text>
<text x="226.6" y="32.1">DISP_RST</text>
<text x="241.9" y="31.3">DISP_SDO</text>
<text x="241.9" y="33.9">DISP_RST</text>
<text x="262.2" y="34.7">DAC_SDO</text>
<text x="18.3" y="40.2">KEY1</text>
<text x="18.3" y="37.6">KEY2</text>
<text x="76.8" y="37.2">UART2_TXD</text>
<text x="76.8" y="39.8">UART2_RXD</text>
<text x="102.2" y="37.2">I_V</text>
<text x="229.2" y="40.2">BK0</text>
<text x="241.9" y="41.5">BK0</text>
<text x="262.2" y="37.2">DAC_SCK</text>
<text x="262.2" y="39.8">DAC_CS</text>
<text x="277.4" y="36.4">DAC_SDO</text>
<text x="277.4" y="38.9">DAC_SCK</text>
<text x="277.4" y="41.5">DAC_CS</text>
<text x="18.3" y="42.7">RUN1</text>
<text x="229.2" y="47.4">I_U</text>
<text x="229.2" y="44.8">I_OC</text>
<text x="229.2" y="42.3">I_Bus</text>
<text x="241.9" y="46.6">I_OC</text>
<text x="241.9" y="44">I_Bus</text>
<text x="18.3" y="52.9">LED1</text>
<text x="76.8" y="49.9">DISP_SDO</text>
<text x="76.8" y="52.5">DISP_SCK</text>
<text x="102.2" y="52.9">VL</text>
<text x="102.2" y="50.3">UL</text>
<text x="160.6" y="52.5">Bemf_O</text>
<text x="229.2" y="52.5">I_W</text>
<text x="229.2" y="49.9">I_V</text>
<text x="241.9" y="49.1">I_U</text>
<text x="241.9" y="51.6">I_V</text>
<text x="262.2" y="52.5">SPI1_CLK</text>
<text x="262.2" y="49.9">SPI1_SS</text>
<text x="277.4" y="51.6">SPI1_SS</text>
<text x="18.3" y="55.4">LED2</text>
<text x="18.3" y="57.5">I_Bus</text>
<text x="76.8" y="57.5">DISP_RST</text>
<text x="76.8" y="55">DISP_RS</text>
<text x="102.2" y="55.4">WL</text>
<text x="229.2" y="57.5">OP1_P</text>
<text x="229.2" y="55">OP1_O</text>
<text x="241.9" y="54.2">I_W</text>
<text x="241.9" y="56.7">OP1_O</text>
<text x="241.9" y="59.3">OP1_P</text>
<text x="262.2" y="55">SPI1_MOSI</text>
<text x="262.2" y="57.5">SPI1_MISO</text>
<text x="277.4" y="56.7">SPI1_MOSI</text>
<text x="277.4" y="59.3">SPI1_MISO</text>
<text x="277.4" y="54.2">SPI1_CLK</text>
<text x="18.3" y="60.5">ICEDAT</text>
<text x="18.3" y="63">ICECLK</text>
<text x="18.3" y="65.6">ICERST</text>
<text x="76.8" y="65.2">EX_IRSum</text>
<text x="76.8" y="62.6">OP1_P</text>
<text x="76.8" y="60.1">OP1_O</text>
<text x="102.2" y="65.6">WH</text>
<text x="102.2" y="63">VH</text>
<text x="102.2" y="60.5">UH</text>
<text x="229.2" y="60.1">OP1_N</text>
<text x="241.9" y="61.8">OP1_N</text>
<text x="264.7" y="68.1">UH</text>
<text x="264.7" y="70.7">UL</text>
<text x="277.4" y="69.4">UH</text>
<text x="277.4" y="72">UL</text>
<text x="264.7" y="73.2">VH</text>
<text x="264.7" y="75.7">VL</text>
<text x="277.4" y="74.5">VH</text>
<text x="277.4" y="77">VL</text>
<text x="229.2" y="83.4">DCV</text>
<text x="264.7" y="78.3">WH</text>
<text x="264.7" y="80.8">WL</text>
<text x="277.4" y="79.6">WH</text>
<text x="277.4" y="82.1">WL</text>
<text x="51.4" y="85.5">EX_IRSum R1</text>
<text x="229.2" y="88">SP_CMD</text>
<text x="241.9" y="89.7">SP_CMD</text>
<text x="241.9" y="84.7">DCV</text>
<text x="229.2" y="93.5">LED1</text>
<text x="241.9" y="94.8">LED1</text>
<text x="262.2" y="90.6">UART2_TXD</text>
<text x="262.2" y="93.1">UART2_RXD</text>
<text x="277.4" y="92.3">UART2_TXD</text>
<text x="277.4" y="94.8">UART2_RXD</text>
<text x="170.7" y="98.6">DAC0</text>
<text x="198.7" y="101.1">BK0</text>
<text x="229.2" y="96.1">LED2</text>
<text x="229.2" y="101.1">KEY1</text>
<text x="241.9" y="97.4">LED2</text>
<text x="81.8" y="103.3">OP1_N</text>
<text x="112.3" y="105.8">OP1_OR129</text>
<text x="147.9" y="103.3">I_OC</text>
<text x="229.2" y="103.7">KEY2</text>
<text x="241.9" y="102.4">KEY1</text>
<text x="241.9" y="105">KEY2</text>
<text x="264.7" y="103.7">ICEDAT</text>
<text x="264.7" y="106.2">ICECLK</text>
<text x="277.4" y="105">ICEDAT</text>
<text x="277.4" y="107.5">ICECLK</text>
<text x="8.2" y="108.3">EX_IRSum R31</text>
<text x="46.3" y="108.3">EX_OP1_P</text>
<text x="61.5" y="108.3">OP1_P</text>
<text x="229.2" y="108.8">RUN1</text>
<text x="241.9" y="110.1">RUN1</text>
<text x="264.7" y="108.8">ICERST</text>
<text x="277.4" y="110.1">ICERST</text>
<text x="229.2" y="118.9">VDD</text>
<text x="264.7" y="118.5">Hall_U</text>
<text x="229.2" y="121.5">GND</text>
<text x="264.7" y="121">Hall_V</text>
<text x="264.7" y="123.6">Hall_W</text>
<text x="277.4" y="120.2">Hall_U</text>
<text x="277.4" y="122.8">Hall_V</text>
<text x="277.4" y="125.3">Hall_W</text>
<text x="137.7" y="143.9">SPI1_CLK</text>
<text x="137.7" y="141.4">SPI1_SS</text>
<text x="137.7" y="146.4">SPI1_MOSI</text>
<text x="137.7" y="149">SPI1_MISO</text>
<text x="64.1" y="151.9">ICEDAT</text>
<text x="64.1" y="154.5">ICECLK</text>
<text x="20.9" y="159.1">UART2_RXD</text>
<text x="20.9" y="156.6">UART2_TXD</text>
<text x="64.1" y="159.6">GND</text>
<text x="64.1" y="157">ICERST</text>
</g>
<g font-size="2.3">
<text x="35.1" y="17.3">1</text>
<text x="67.9" y="17.3">2</text>
<text x="120.2" y="17.3">41</text>
<text x="154.2" y="17.3">42</text>
<text x="199.9" y="14.7">1</text>
<text x="35.1" y="19.8">3</text>
<text x="35.1" y="22.4">5</text>
<text x="67.9" y="19.8">4</text>
<text x="67.9" y="22.4">6</text>
<text x="120.2" y="19.8">43</text>
<text x="120.2" y="22.4">45</text>
<text x="154.2" y="19.8">44</text>
<text x="154.2" y="22.4">46</text>
<text x="33.8" y="30">11</text>
<text x="35.1" y="24.9">7</text>
<text x="35.1" y="27.4">9</text>
<text x="67.9" y="24.9">8</text>
<text x="67.9" y="27.4">10</text>
<text x="67.9" y="30">12</text>
<text x="120.2" y="24.9">47</text>
<text x="120.2" y="27.4">49</text>
<text x="120.2" y="30">51</text>
<text x="154.2" y="24.9">48</text>
<text x="154.2" y="27.4">50</text>
<text x="154.2" y="30">52</text>
<text x="199.9" y="27.4">1</text>
<text x="33.8" y="32.5">13</text>
<text x="33.8" y="35.1">15</text>
<text x="67.9" y="32.5">14</text>
<text x="67.9" y="35.1">16</text>
<text x="120.2" y="32.5">53</text>
<text x="120.2" y="35.1">55</text>
<text x="154.2" y="32.5">54</text>
<text x="154.2" y="35.1">56</text>
<text x="203.2" y="35.1">VDD</text>
<text x="33.8" y="37.6">17</text>
<text x="33.8" y="40.1">19</text>
<text x="67.9" y="37.6">18</text>
<text x="67.9" y="40.1">20</text>
<text x="120.2" y="37.6">57</text>
<text x="120.2" y="40.1">59</text>
<text x="154.2" y="37.6">58</text>
<text x="154.2" y="40.1">60</text>
<text x="199.9" y="40.1">1</text>
<text x="210.4" y="40.1">1</text>
<text x="33.8" y="42.7">21</text>
<text x="33.8" y="45.2">23</text>
<text x="33.8" y="47.8">25</text>
<text x="67.9" y="42.7">22</text>
<text x="67.9" y="45.2">24</text>
<text x="67.9" y="47.8">26</text>
<text x="120.2" y="42.7">61</text>
<text x="120.2" y="45.2">63</text>
<text x="120.2" y="47.8">65</text>
<text x="154.2" y="42.7">62</text>
<text x="154.2" y="45.2">64</text>
<text x="154.2" y="47.8">66</text>
<text x="7.7" y="48.9">VDD</text>
<text x="33.8" y="50.3">27</text>
<text x="33.8" y="52.8">29</text>
<text x="67.9" y="50.3">28</text>
<text x="67.9" y="52.8">30</text>
<text x="91.5" y="48.9">VDD</text>
<text x="120.2" y="50.3">67</text>
<text x="120.2" y="52.8">69</text>
<text x="154.2" y="50.3">68</text>
<text x="154.2" y="52.8">70</text>
<text x="199.9" y="52.8">1</text>
<text x="33.8" y="55.4">31</text>
<text x="33.8" y="57.9">33</text>
<text x="67.9" y="55.4">32</text>
<text x="67.9" y="57.9">34</text>
<text x="120.2" y="55.4">71</text>
<text x="120.2" y="57.9">73</text>
<text x="154.2" y="55.4">72</text>
<text x="154.2" y="57.9">74</text>
<text x="33.8" y="60.5">35</text>
<text x="33.8" y="63">37</text>
<text x="33.8" y="65.5">39</text>
<text x="67.9" y="60.5">36</text>
<text x="67.9" y="63">38</text>
<text x="67.9" y="65.5">40</text>
<text x="120.2" y="60.5">75</text>
<text x="120.2" y="63">77</text>
<text x="120.2" y="65.5">79</text>
<text x="154.2" y="60.5">76</text>
<text x="154.2" y="63">78</text>
<text x="154.2" y="65.5">80</text>
<text x="190.5" y="80.9">VDD</text>
<text x="43.2" y="85.9">VDD</text>
<text x="187.5" y="94.8" transform="rotate(-90 187.5 94.8)">5</text>
<text x="98.6" y="99.9" transform="rotate(-90 98.6 99.9)">5</text>
<text x="129" y="97.1" transform="rotate(-90 129 97.1)">1</text>
<text x="179.9" y="98.6">1</text>
<text x="194.9" y="101.1">4</text>
<text x="91" y="103.6">4</text>
<text x="106" y="106.2">1</text>
<text x="179.9" y="103.6">3</text>
<text x="91" y="108.7">3</text>
<text x="154.4" y="112.6" transform="rotate(-90 154.4 112.6)">1</text>
<text x="187.5" y="109.8" transform="rotate(-90 187.5 109.8)">2</text>
<text x="98.6" y="114.9" transform="rotate(-90 98.6 114.9)">2</text>
<text x="241.3" y="120">VDD</text>
<text x="78.8" y="136.7">VDD</text>
<text x="131.4" y="141.7">1</text>
<text x="40.2" y="149.4">1</text>
<text x="55.2" y="149.4">2</text>
<text x="131.4" y="144.3">2</text>
<text x="131.4" y="146.8">3</text>
<text x="131.4" y="149.4">4</text>
<text x="40.2" y="151.9">3</text>
<text x="40.2" y="154.4">5</text>
<text x="55.2" y="151.9">4</text>
<text x="55.2" y="154.4">6</text>
<text x="131.4" y="151.9">5</text>
<text x="131.4" y="154.4">6</text>
<text x="144.8" y="153">VDD</text>
<text x="40.2" y="157">7</text>
<text x="40.2" y="159.5">9</text>
<text x="55.2" y="157">8</text>
<text x="55.2" y="159.5">10</text>
<text x="203" y="191.6">Title</text>
<text x="205.5" y="201.8">A4</text>
<text x="213.1" y="199.2">Document</text>
<text x="213.2" y="201.8">&lt;Doc&gt;</text>
<text x="225.1" y="199.2">Number</text>
<text x="286.8" y="199.2">Rev</text>
<text x="203" y="206.8">Date:</text>
<text x="216.2" y="206.8">Friday, May 29, 2020</text>
<text x="253.8" y="206.8">Sheet</text>
<text x="266.5" y="206.8">1</text>
<text x="274.1" y="206.8">of</text>
<text x="281.7" y="206.8">1</text>
</g>
<g font-size="2.3" fill="#000080">
<text x="39.9" y="13.8">U6A</text>
<text x="126.3" y="13.8">U6B</text>
<text x="193.1" y="12.3">J4</text>
<text x="193.1" y="22.4">NC</text>
<text x="193.1" y="25">J20</text>
<text x="193.1" y="35.1">NC</text>
<text x="193.1" y="37.7">J9</text>
<text x="214.7" y="37.7">J26</text>
<text x="193.1" y="47.8">NC</text>
<text x="213.4" y="47.8">NC</text>
<text x="193.1" y="50.4">J10</text>
<text x="193.1" y="60.5">NC</text>
<text x="40.2" y="71.7">LVMDM_Connect2</text>
<text x="126.5" y="71.7">LVMDM_Connect2</text>
<text x="73.7" y="85.9">1.2K</text>
<text x="88.9" y="85.9">R2</text>
<text x="99.1" y="85.9">6.2K</text>
<text x="53.4" y="90">J13</text>
<text x="53.4" y="93">Header 2</text>
<text x="134.7" y="93">J25</text>
<text x="134.7" y="90">NC</text>
<text x="195.6" y="91">C39</text>
<text x="195.6" y="93.3">1u</text>
<text x="40.7" y="98.6">R25</text>
<text x="40.7" y="101.2">36K</text>
<text x="127" y="106.3">100 R28</text>
<text x="142.3" y="106.3">10K I_Bus</text>
<text x="160.1" y="103.7">R130</text>
<text x="160.1" y="106.3">R145</text>
<text x="170.2" y="103.7">0</text>
<text x="170.2" y="106.3">0</text>
<text x="190.5" y="106.3">U13</text>
<text x="30.5" y="108.8">1.2K</text>
<text x="101.6" y="111.3">U11</text>
<text x="101.6" y="113.9">SGM8631</text>
<text x="132.1" y="111.3">C38</text>
<text x="132.1" y="113.9">100p</text>
<text x="147.4" y="111.3">C7</text>
<text x="147.4" y="113.9">0.1u</text>
<text x="190.5" y="108.8">SGM8425B</text>
<text x="33.1" y="116.4">R148</text>
<text x="33.1" y="119">NC</text>
<text x="40.7" y="116.4">C8</text>
<text x="40.7" y="119">100p</text>
<text x="160.1" y="116.4">J24</text>
<text x="160.1" y="119.5">NC</text>
<text x="124.5" y="139.3">J21</text>
<text x="7.7" y="144.4">R137</text>
<text x="7.7" y="146.9">100K</text>
<text x="21.9" y="146.9">R136</text>
<text x="21.9" y="149.9">100K</text>
<text x="43.2" y="146.9">J8</text>
<text x="83.9" y="149.4">R8</text>
<text x="91.5" y="149.4">SW1</text>
<text x="83.9" y="152">100K</text>
<text x="91.5" y="152">PUSH BOTTOM (B)SMD</text>
<text x="43.2" y="167.2">HEADER 5X2(簡易牛角)</text>
<text x="86.1" y="162.1">C14</text>
<text x="86.1" y="164.4">1u</text>
<text x="124.5" y="162.1">NC</text>
</g>
<g font-size="2.3" fill="#004080">
<text x="39.4" y="18.9">GND</text>
<text x="39.4" y="21.4">DIP4</text>
<text x="39.4" y="24">DIP3</text>
<text x="55.3" y="18.9">SP_CMD</text>
<text x="59.7" y="21.4">GND</text>
<text x="64.1" y="24">-</text>
<text x="125.8" y="18.9">I_W</text>
<text x="125.8" y="21.4">EX_I_SUM</text>
<text x="125.8" y="24">EX_I_Shunt</text>
<text x="142.9" y="21.4">Bemf_U</text>
<text x="143" y="24">Bemf_V</text>
<text x="146.1" y="18.9">GND</text>
<text x="39.4" y="26.5">DIP2</text>
<text x="39.4" y="29">DIP1</text>
<text x="64.1" y="26.5">-</text>
<text x="64.1" y="29">-</text>
<text x="125.8" y="26.5">DCV</text>
<text x="125.8" y="29">-</text>
<text x="142.8" y="26.5">Brmf_W</text>
<text x="146.1" y="29">GND</text>
<text x="39.4" y="31.6">-</text>
<text x="39.4" y="34.1">-</text>
<text x="55.3" y="34.1">DAC_DO</text>
<text x="55.5" y="31.6">DAC_CS</text>
<text x="125.8" y="31.6">EX_I_OC</text>
<text x="125.8" y="34.1">-</text>
<text x="144.2" y="31.6">Hall_U</text>
<text x="144.4" y="34.1">Hall_V</text>
<text x="39.4" y="36.7">GND</text>
<text x="39.4" y="39.2">KEY2/DISP_SCK</text>
<text x="39.4" y="41.7">KEY1/DISP+SDO</text>
<text x="55.5" y="36.7">DAC_CK</text>
<text x="60" y="41.7">RXD</text>
<text x="60.3" y="39.2">TXD</text>
<text x="125.8" y="36.7">I_U</text>
<text x="125.8" y="39.2">I_V</text>
<text x="125.8" y="41.7">-</text>
<text x="143.6" y="36.7">Hall_W</text>
<text x="145.7" y="41.7">QEIB</text>
<text x="147.4" y="39.2">IDX</text>
<text x="39.4" y="44.3">RUN</text>
<text x="39.4" y="46.8">GND</text>
<text x="59.7" y="46.8">GND</text>
<text x="64.1" y="44.3">-</text>
<text x="125.8" y="44.3">Iv+</text>
<text x="125.8" y="46.8">-</text>
<text x="145.7" y="44.3">QEIA</text>
<text x="150.4" y="46.8">-</text>
<text x="39.4" y="49.4">5V</text>
<text x="39.4" y="51.9">-</text>
<text x="53.3" y="51.9">DISP_SDO</text>
<text x="62" y="49.4">5V</text>
<text x="125.8" y="49.4">Iu+</text>
<text x="125.8" y="51.9">UL</text>
<text x="146.3" y="49.4">Iw_+</text>
<text x="150.4" y="51.9">-</text>
<text x="39.4" y="54.4">LED1</text>
<text x="39.4" y="57">LED2</text>
<text x="39.4" y="59.5">-</text>
<text x="53.5" y="54.4">DISP_SCK</text>
<text x="53.6" y="59.5">DISP_RST</text>
<text x="55" y="57">DISP_RS</text>
<text x="125.8" y="54.4">VL</text>
<text x="125.8" y="57">WL</text>
<text x="125.8" y="59.5">-</text>
<text x="142.8" y="54.4">Bemf_O</text>
<text x="150.4" y="57">-</text>
<text x="150.4" y="59.5">-</text>
<text x="39.4" y="62.1">ICE_DAT</text>
<text x="39.4" y="64.6">ICE_CLK</text>
<text x="64.1" y="62.1">-</text>
<text x="64.1" y="64.6">-</text>
<text x="125.8" y="62.1">UH</text>
<text x="125.8" y="64.6">VH</text>
<text x="146.1" y="62.1">GND</text>
<text x="150.4" y="64.6">-</text>
<text x="39.4" y="67.1">ICE_RST</text>
<text x="57.4" y="67.1">IRSUM</text>
<text x="125.8" y="67.1">WH</text>
<text x="150.4" y="67.1">-</text>
<text x="57" y="100.4" transform="rotate(-90 57 100.4)">1</text>
<text x="59.5" y="100.4" transform="rotate(-90 59.5 100.4)">2</text>
</g>
<text font-size="2.2" x="203" y="199.2">Size</text>
<g font-size="2.1" fill="#00f">
<text x="183.7" y="99.7">+</text>
<text x="96.6" y="103.4" transform="rotate(-180 96.6 103.4)">-</text>
<text x="183.7" y="104.8">-</text>
<text x="96.6" y="108.5" transform="rotate(-180 96.6 108.5)">+</text>
</g>
<g font-size="1.8">
<text x="31.7" y="1.9">5</text>
<text x="90.1" y="1.9">4</text>
<text x="148.5" y="1.9">3</text>
<text x="206.8" y="1.9">2</text>
<text x="265.2" y="1.9">1</text>
<text x=".7" y="29.8">D</text>
<text x="295.1" y="29.8">D</text>
<text x=".7" y="80.9">C</text>
<text x="295.1" y="80.9">C</text>
<text x=".7" y="132.1">B</text>
<text x="295.1" y="132.1">B</text>
<text x=".7" y="183.3">A</text>
<text x="295.1" y="183.3">A</text>
<text x="31.7" y="209.2">5</text>
<text x="90.1" y="209.2">4</text>
<text x="148.5" y="209.2">3</text>
<text x="206.8" y="209.2">2</text>
<text x="265.2" y="209.2">1</text>
</g>
</svg>
